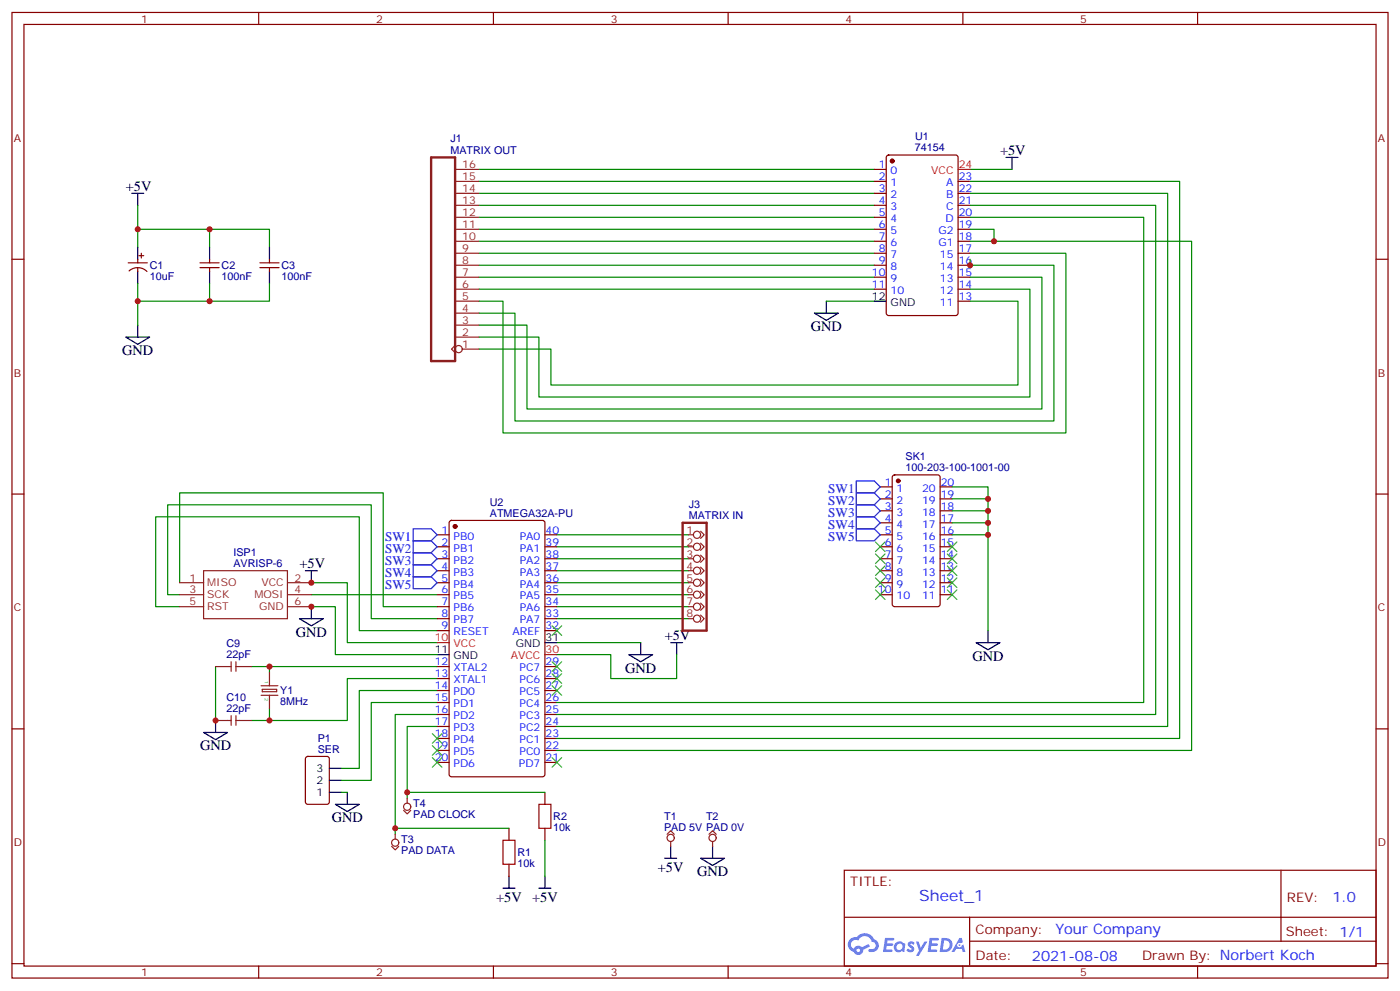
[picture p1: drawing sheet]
<svg xmlns="http://www.w3.org/2000/svg" width="412mm" height="292mm" viewBox="0 0 412 292" stroke-linecap="round" stroke-linejoin="round" font-family="sans-serif">
<g fill="none" stroke="#870000" stroke-width=".35">
<path d="M3.5 3.7h405.4v284.3h-405.4zM7.1 7.2h398.2v277.3h-398.2zM76.2 3.7v3.5M145.3 3.7v3.5M214.5 3.7v3.5M283.6 3.7v3.5M352.8 3.7v3.5M3.5 76.3h3.6M405.3 76.3h3.6M3.5 145.5h3.6M405.3 145.5h3.6M3.5 214.6h3.6"/>
<path d="M405.3 214.6h3.6M248.7 256.3h156.6v28.2h-156.6zM377.3 256.3v20.9M248.7 270.1h156.5M285.6 277.2h119.6M285.6 270.1v14.1M3.5 283.8h3.6M76.2 284.5v3.5M145.3 284.5v3.5M214.5 284.5v3.5M283.6 284.5v3.5M352.8 284.5v3.5"/>
<path d="M405.3 283.8h3.6"/>
</g>
<g fill="#5487ff">
<path d="M267.7 277.4a1.22 1.22 0 0 1 1.7 .3l-.4 .6a.47 .47 0 0 0-.3-.4 .47 .47 0 0 0-.5 .2l.1 .2a1.14 1.14 0 0 1 .8 1.7 1.14 1.14 0 0 1-1.9 0l-.2-.2 .5-.5 .7 .4a.29 .29 0 0 0 .3-.2 .29 .29 0 0 0-.2-.4 1.04 1.04 0 0 1-.6-1.7z"/>
<path d="M260.7 276.2h2.4l.3 .2-.2 .5h-1.8l-.1 .9h1.5l.3 .3-.3 .4h-1.6l-.2 1.1 1.7 .1 .2 .3-.2 .3h-2.6z"/>
<path d="M273.8 276.2h2.4l.3 .2-.1 .5h-1.8l-.2 .9h1.6l.3 .3-.4 .4h-1.6l-.1 1.1 1.7 .1 .2 .3-.2 .3h-2.6z"/>
<path d="M282.6 276.2h.7l.3 1.2-.6 .4a.69 .69 0 0 0-1 .2 .69 .69 0 0 0 .4 1 .69 .69 0 0 0 .9-.6l.5-.3 .6 2.2h-.8l-.2-.9h-1.8l-.5 .9h-.8z"/>
<path d="M269.8 277.3h.8l.6 1.8 1.1-1.8h.9l-2.6 4.2h-.8l.9-1.6z"/>
<path d="M277.4 276.2l-.6 4.1h1.3a2.11 2.11 0 0 0 2.5-2.1 2.11 2.11 0 0 0-2.5-2zM278.1 276.9a1.39 1.39 0 0 1 1.7 1.4 1.39 1.39 0 0 1-1.8 1.3h-.3z"/>
<path d="M263.7 277.8a1.54 1.54 0 0 0-.1 2.2 1.54 1.54 0 0 0 2.2 .1l.6 .2 .3-2.3-.2-.2h-.4a1.49 1.49 0 0 0-2.4 0zM264 278.8a.94 .94 0 0 1 1.8 0 .94 .94 0 0 1-1.8 0z"/>
<path d="M250.4 276.6a2.18 2.18 0 0 0 1.1 3.7 1.44 1.44 0 0 0 1.6 .9 1.44 1.44 0 0 0 1.2-1.5l2-1-.5-.7-1.9 .9a1.47 1.47 0 0 0-2.4 .5 1.39 1.39 0 0 1-.7-2 1.39 1.39 0 0 1 2-.4 2.12 2.12 0 0 1 2.2-1.3 2.12 2.12 0 0 1 1.9 1.7 1.14 1.14 0 0 1 1.1 1.4 1.14 1.14 0 0 1-1.7 .7 .43 .43 0 0 0-.5 .4 .43 .43 0 0 0 .4 .4 1.98 1.98 0 0 0 2.5-1.2 1.98 1.98 0 0 0-1.2-2.5 3.1 3.1 0 0 0-5.3-.7l-.9 .1zM252.3 279.9a.55 .55 0 0 1 1.1 0 .55 .55 0 0 1-1.1 0z"/>
<circle cx="282.6" cy="278.3" r=".26"/>
</g>
<g fill="none" stroke="#008700" stroke-width=".35">
<path d="M141.1 49.9h116.4M141.1 53.4h116.4M141.1 56.9h116.4M285.8 53.4h61.7v164.1h-183.5M285.8 56.9h58.2v157h-180M285.8 49.9h12.3M40.6 67.5h38.8v5.3M40.6 60.5v12.3M61.7 67.5v5.3M141.1 60.5h116.4M141.1 64h116.4M141.1 67.5h116.4"/>
<path d="M141.1 71h116.4M141.1 74.6h116.4M141.1 78.1h116.4M285.8 74.6h28.2v52.9h-165.8v-38.8h-7.1M285.8 76.3v1.8h24.6v45.9h-158.7v-31.8h-10.6M285.8 71h65.2v150h-187M285.8 67.5h7v3.5M285.8 60.5h54.6v149.9h-176.4M285.8 64h51.1v142.9h-172.9M40.6 83.4v12.3M61.7 83.4v5.3M79.4 83.4v5.3h-38.8"/>
<path d="M141.1 81.6h116.4M141.1 85.2h116.4M243.4 88.7h14.1M285.8 81.6h21.1v38.8h-151.7v-24.7h-14.1M285.8 85.2h17.6v31.7h-144.7v-17.6h-17.6M285.8 88.7h14.1v24.7h-137.6v-10.6h-21.2M164 157.5h38.8M280.5 143.4h10.5v42.3M280.5 157.5h10.5M280.5 146.9h10.5M280.5 150.4h10.5M280.5 154h10.5"/>
<path d="M52.9 171.6v-26.5h60v33.5h15.9M52.9 175.1h-3.5v-26.4h60v33.5h19.4M52.9 178.6h-7v-26.4h59.9v33.5h23M91.7 171.6h10.6v17.6h26.5M91.7 178.6h7.1v14.2h30M91.7 175.1h37.1M164 161h38.8M164 164.5h38.8M164 168.1h38.8M164 171.6h38.8M164 175.1h38.8M164 178.6h38.8"/>
<path d="M63.5 196.3v15.9M74.1 196.3h54.7M79.4 196.3v1.7M128.8 199.8h-26.5v12.4h-28.2M164 192.8h15.9v7h19.4v-7M164 182.2h38.8M164 189.2h24.7M79.4 208.6v3.6M128.8 203.3h-23v23h-5.3M128.8 206.9h-19.4v22.9h-8.9M128.8 210.4h-12.4v35.3M128.8 213.9h-8.9v21.2"/>
<path d="M100.5 233.3h1.8M119.9 233.3h40.6M116.4 243.9h33.5M160.5 247.4v10.6"/>
</g>
<g fill="none" stroke="#000" stroke-width=".35">
<path d="M38.8 56.9h3.5M40.6 56.9v3.6M296.3 46.4h3.6M298.1 46.4v3.5M40.6 72.8v3.5M40.6 79.9v3.5M61.7 72.8v3.5M61.7 79.9v3.5M79.4 72.8v3.5M79.4 79.9v3.5M37 99.3h7.1l-3.5 2.1zM40.6 95.7v3.6"/>
<path d="M239.9 92.2h7l-3.5 2.1zM243.4 88.7v3.5M257.5 88.7h3.6M90 168.1h3.5M91.7 168.1v3.5M91.7 178.6v3.6M88.2 182.2h7l-3.5 2.1zM128.8 192.8h3.5M160.5 189.2h3.5M185.2 192.8h7.1l-3.6 2.1zM188.7 189.2v3.6M197.6 189.2h3.5"/>
<path d="M199.3 189.2v3.6M287.5 189.2h7.1l-3.6 2.1zM291 185.7v3.5M60 215.7h7l-3.5 2.1zM63.5 212.2v3.5M97 233.3h3.5M97 229.8h3.5M97 226.3h3.5M98.8 236.9h7l-3.5 2.1zM102.3 233.3v3.6M149.9 258v3.5M160.5 258v3.5"/>
<path d="M195.8 252.7h3.5M197.6 249.2v3.5M206.4 252.7h7l-3.5 2.1zM209.9 249.2v3.5M148.2 261.5h3.5M158.7 261.5h3.6"/>
</g>
<g fill="none" stroke="#870000" stroke-width=".35">
<path d="M257.5 49.9h3.6M257.5 53.4h3.6M257.5 56.9h3.6M261.3 45.9l.5-.3h19.7l.7 .5v46.1l-.4 .7h-20l-.7-.4v-46.1zM282.2 53.4h3.6M282.2 56.9h3.6M37.7 77.4h5.7M38 79.8a3.8 3.8 0 0 1 5.3 .1M40.6 76.3v1.1M40.6 78.8v1.1M40.9 75.3h1.4M41.6 74.6v1.4"/>
<path d="M58.9 77.4h5.7M58.9 78.8h5.7M61.7 76.3v1.1M61.7 78.8v1.1M76.6 77.4h5.6M76.6 78.8h5.6M79.4 76.3v1.1M79.4 78.8v1.1M257.5 60.5h3.6M257.5 64h3.6M257.5 67.5h3.6M257.5 71h3.6"/>
<path d="M257.5 74.6h3.6M257.5 78.1h3.6M282.2 60.5h3.6M282.2 64h3.6M282.2 67.5h3.6M282.2 71h3.6M282.2 74.6h3.6M282.2 78.1h3.6M257.5 81.6h3.6M257.5 85.2h3.6M282.2 81.6h3.6M282.2 85.2h3.6"/>
<path d="M282.2 88.7h3.6M128.8 157.5h3.5M132.5 153.5l.5-.3h26.8l.7 .5v74.3l-.4 .7h-27.1l-.7-.4v-74.3zM160.5 157.5h3.5M259.3 157.5h3.5M259.3 143.4h3.5M259.3 146.9h3.5M259.3 150.4h3.5M259.3 154h3.5M263.1 140l.4-.2h12.7l.7 .5v37.6l-.4 .7h-13l-.6-.4-.1-37.7zM276.9 157.5h3.6M276.9 143.4h3.6"/>
<path d="M276.9 146.9h3.6M276.9 150.4h3.6M276.9 154h3.6M128.8 161h3.5M128.8 164.5h3.5M128.8 168.1h3.5M128.8 171.6h3.5M128.8 175.1h3.5M128.8 178.6h3.5M160.5 161h3.5M160.5 164.5h3.5M160.5 168.1h3.5"/>
<path d="M160.5 171.6h3.5M160.5 175.1h3.5M160.5 178.6h3.5M259.3 161h3.5M259.3 164.5h3.5M259.3 168.1h3.5M259.3 171.6h3.5M259.3 175.1h3.5M276.9 161h3.6M276.9 164.5h3.6M276.9 168.1h3.6M276.9 171.6h3.6"/>
<path d="M276.9 175.1h3.6M128.8 182.2h3.5M128.8 185.7h3.5M128.8 196.3h3.5M128.8 199.8h3.5M160.5 182.2h3.5M160.5 185.7h3.5M160.5 196.3h3.5M160.5 199.8h3.5M128.8 203.3h3.5M128.8 206.9h3.5M128.8 210.4h3.5"/>
<path d="M128.8 213.9h3.5M128.8 217.5h3.5M160.5 203.3h3.5M160.5 206.9h3.5M160.5 210.4h3.5M160.5 213.9h3.5M160.5 217.5h3.5M90.2 223l.5-.3h5.6l.7 .5v12.9l-.4 .7-5.9 .1-.7-.5v-13zM128.8 221h3.5M128.8 224.5h3.5M160.5 221h3.5M160.5 224.5h3.5"/>
<path d="M160.5 233.3v3.6M149.9 243.9v3.5M149.9 254.5v3.5M160.5 243.9v3.5"/>
</g>
<g fill="none" stroke="#8c2424" stroke-width=".35">
<path d="M134.1 56.9h7M134.1 53.4h7M134.1 49.9h7M134.1 78.1h7M134.1 74.6h7M134.1 71h7M134.1 67.5h7M134.1 64h7M134.1 60.5h7M134.1 99.3h7M134.1 95.7h7M134.1 92.2h7"/>
<path d="M134.1 88.7h7M134.1 85.2h7M134.1 81.6h7M134.1 101.7l-1.1 1.1 1.1 1.1M136.2 102.8h4.9M202.8 157.5h1.5M206.4 156.4l1 1.1-1 1M206.4 159.9l1 1.1-1 1.1M52.9 171.6h7.1M52.9 175.1h7.1M52.9 178.6h7.1M60 168.1h24.7v14.1h-24.7z"/>
<path d="M84.7 171.6h7M84.7 175.1h7M84.7 178.6h7M202.8 168.1h1.5M202.8 171.6h1.5M202.8 175.1h1.5M202.8 178.6h1.5M202.8 161h1.5M202.8 164.5h1.5M206.4 163.5l1 1-1 1.1M206.4 167l1 1.1-1 1M206.4 170.5l1 1.1-1 1"/>
<path d="M206.4 174.1l1 1-1 1.1M206.4 177.6l1 1-1 1.1M63.5 196.3h4.6M68.1 194.9v2.8M69.5 194.9v2.8M69.5 196.3h4.6M79.4 198v3.9M202.8 182.2h1.5M206.4 181.1l1 1.1-1 1M63.5 212.2h4.6M68.1 210.7v2.9M69.5 210.7v2.9"/>
<path d="M69.5 212.2h4.6M76.9 204.8h4.9M76.9 201.9h4.9M77.3 203h4.2v.7h-4.2zM79.4 204.8v3.8M118.9 238.6l1 1.1 1.1-1.1M119.9 235.1v1.4M115.4 249.2l1 1.1 1.1-1.1M116.4 245.7v1.4M196.5 245.7l1.1-1.1 1 1.1M197.6 247.8v1.4M208.8 245.7l1.1-1.1 1.1 1.1"/>
<path d="M209.9 247.8v1.4"/>
<circle cx="135.1" cy="102.8" r="1.06"/>
<circle cx="205.3" cy="157.5" r="1.06"/>
<circle cx="205.3" cy="175.1" r="1.06"/>
<circle cx="205.3" cy="164.5" r="1.06"/>
<circle cx="205.3" cy="168.1" r="1.06"/>
<circle cx="205.3" cy="171.6" r="1.06"/>
<circle cx="205.3" cy="178.6" r="1.06"/>
<circle cx="205.3" cy="161" r="1.06"/>
<circle cx="205.3" cy="182.2" r="1.06"/>
<circle cx="119.9" cy="237.6" r="1.06"/>
<circle cx="116.4" cy="248.1" r="1.06"/>
<circle cx="197.6" cy="246.7" r="1.06"/>
<circle cx="209.9" cy="246.7" r="1.06"/>
</g>
<g fill="#870000" stroke="#870000" stroke-width=".35">
<circle cx="262.8" cy="47.4" r=".53"/>
<circle cx="134.1" cy="155" r=".53"/>
<circle cx="264.6" cy="141.6" r=".53"/>
</g>
<path d="M282.2 49.9h3.6M128.8 189.2h3.5M160.5 192.8h3.5" fill="none" stroke="#f00" stroke-width=".35"/>
<g fill="none" stroke="#3c3" stroke-width=".35">
<path d="M257.9 159.6l2.8 2.8M260.7 159.6l-2.8 2.8M279 159.6l2.9 2.8M281.9 159.6l-2.9 2.8M257.9 163.1l2.8 2.8M257.9 166.7l2.8 2.8M257.9 170.2l2.8 2.8M257.9 173.7l2.8 2.8M260.7 163.1l-2.8 2.8M260.7 166.7l-2.8 2.8M260.7 170.2l-2.8 2.8M260.7 173.7l-2.8 2.8"/>
<path d="M279 163.1l2.9 2.8M279 166.7l2.9 2.8M279 170.2l2.9 2.8M279 173.7l2.9 2.8M281.9 163.1l-2.9 2.8M281.9 166.7l-2.9 2.8M281.9 170.2l-2.9 2.8M281.9 173.7l-2.9 2.8M162.6 198.4l2.9 2.8M162.6 194.9l2.9 2.8M162.6 184.3l2.9 2.8M165.5 184.3l-2.9 2.8"/>
<path d="M165.5 198.4l-2.9 2.8M165.5 194.9l-2.9 2.8M127.4 216l2.8 2.9M127.4 219.6l2.8 2.8M130.2 216l-2.8 2.9M130.2 219.6l-2.8 2.8M162.6 201.9l2.9 2.9M165.5 201.9l-2.9 2.9M127.4 223.1l2.8 2.8M130.2 223.1l-2.8 2.8M162.6 223.1l2.9 2.8M165.5 223.1l-2.9 2.8"/>
</g>
<path d="M127 46.4h7.1v59.9h-7.1zM201.1 154h7v31.7h-7z" fill="none" stroke="#8c2424" stroke-width=".71"/>
<path d="M121.7 155.7h5.3l1.8 1.8-1.8 1.7h-5.3zM121.7 159.2h5.3l1.8 1.8-1.8 1.8h-5.3zM252.2 141.6h5.3l1.8 1.8-1.8 1.7h-5.3zM252.2 145.1h5.3l1.8 1.8-1.8 1.8h-5.3zM252.2 148.7h5.3l1.8 1.7-1.8 1.8h-5.3zM252.2 152.2h5.3l1.8 1.8-1.8 1.7h-5.3zM252.2 155.7h5.3l1.8 1.8-1.8 1.7h-5.3zM121.7 162.8h5.3l1.8 1.7-1.8 1.8h-5.3zM121.7 166.3h5.3l1.8 1.8-1.8 1.7h-5.3zM121.7 169.8h5.3l1.8 1.8-1.8 1.8h-5.3z" fill="none" stroke="#00f" stroke-width=".35"/>
<path d="M158.7 236.9h3.6v7h-3.6zM148.2 247.4h3.5v7.1h-3.5z" fill="none" stroke="#a10000" stroke-width=".35"/>
<g fill="#c00">
<circle cx="79.4" cy="212.2" r=".88"/>
<circle cx="91.7" cy="171.6" r=".88"/>
<circle cx="79.4" cy="196.3" r=".88"/>
<circle cx="63.5" cy="212.2" r=".88"/>
<circle cx="40.6" cy="67.5" r=".88"/>
<circle cx="61.7" cy="67.5" r=".88"/>
<circle cx="40.6" cy="88.7" r=".88"/>
<circle cx="61.7" cy="88.7" r=".88"/>
<circle cx="91.7" cy="178.6" r=".88"/>
<circle cx="285.8" cy="78.1" r=".88"/>
<circle cx="291" cy="146.9" r=".88"/>
<circle cx="291" cy="150.4" r=".88"/>
<circle cx="291" cy="154" r=".88"/>
<circle cx="291" cy="157.5" r=".88"/>
<circle cx="292.8" cy="71" r=".88"/>
<circle cx="116.4" cy="243.9" r=".88"/>
<circle cx="119.9" cy="233.3" r=".88"/>
</g>
<text font-size="4.6" fill="#00f" x="270.8" y="265.3">Sheet_1</text>
<g font-size="4.2">
<text x="294.6" y="45.6">+5V</text>
<text x="37" y="56.2">+5V</text>
<text x="238.8" y="97.5">GND</text>
<text x="36" y="104.6">GND</text>
<text x="88.2" y="167.4">+5V</text>
<text x="87.1" y="187.5">GND</text>
<text x="195.8" y="188.5">+5V</text>
<text x="286.5" y="194.5">GND</text>
<text x="184.1" y="198">GND</text>
<text x="58.9" y="221">GND</text>
<text x="97.7" y="242.1">GND</text>
<text x="193.8" y="256.8">+5V</text>
<text x="205.3" y="258">GND</text>
<text x="146.1" y="265.6">+5V</text>
<text x="156.7" y="265.6">+5V</text>
</g>
<g font-size="4.2" fill="#00f">
<text x="392.5" y="265.5">1.0</text>
<text x="310.9" y="275.1">Your Company</text>
<text x="304" y="282.9">2021-08-08</text>
</g>
<g font-size="3.9" fill="#00f">
<text x="244" y="145.1">SW1</text>
<text x="244" y="148.7">SW2</text>
<text x="244" y="152.2">SW3</text>
<text x="244" y="155.7">SW4</text>
<text x="113.5" y="159.2">SW1</text>
<text x="244" y="159.2">SW5</text>
<text x="113.5" y="162.8">SW2</text>
<text x="113.5" y="166.3">SW3</text>
<text x="113.5" y="169.8">SW4</text>
<text x="113.5" y="173.4">SW5</text>
</g>
<g font-size="3.9" fill="#800">
<text x="250.5" y="260.8">TITLE:</text>
<text x="379.1" y="265.5">REV:</text>
<text x="287.4" y="275">Company:</text>
<text x="378.7" y="275.7">Sheet: 1/1</text>
<text x="287.4" y="282.7">Date:</text>
<text x="336.4" y="282.8">Drawn By: Norbert Koch</text>
</g>
<g font-size="3.2" fill="#800">
<text x="41.6" y="6.7">1</text>
<text x="110.8" y="6.7">2</text>
<text x="179.9" y="6.7">3</text>
<text x="249.1" y="6.7">4</text>
<text x="318.2" y="6.7">5</text>
<text x="4.1" y="41.8">A</text>
<text x="405.9" y="41.8">A</text>
<text x="4.1" y="110.9">B</text>
<text x="405.9" y="110.9">B</text>
<text x="4.1" y="180.1">C</text>
<text x="405.9" y="180.1">C</text>
<text x="4.1" y="249.2">D</text>
<text x="405.9" y="249.2">D</text>
<text x="41.6" y="287.5">1</text>
<text x="110.8" y="287.5">2</text>
<text x="179.9" y="287.5">3</text>
<text x="249.1" y="287.5">4</text>
<text x="318.2" y="287.5">5</text>
</g>
<g font-size="3.2" fill="#000080">
<text x="132.7" y="41.9">J1</text>
<text x="269.5" y="41.2">U1</text>
<text x="132.7" y="45.3">MATRIX OUT</text>
<text x="269.5" y="44.6">74154</text>
<text x="44.1" y="82.5">10uF</text>
<text x="44.1" y="79.2">C1</text>
<text x="65.3" y="82.5">100nF</text>
<text x="65.3" y="79.3">C2</text>
<text x="82.9" y="82.5">100nF</text>
<text x="82.9" y="79.3">C3</text>
<text x="266.8" y="135.5">SK1</text>
<text x="266.8" y="138.8">100-203-100-1001-00</text>
<text x="144.3" y="149">U2</text>
<text x="202.9" y="149.5">J3</text>
<text x="144.3" y="152.2">ATMEGA32A-PU</text>
<text x="202.9" y="152.9">MATRIX IN</text>
<text x="68.7" y="166.9">AVRISP-6</text>
<text x="68.7" y="163.7">ISP1</text>
<text x="66.7" y="190.6">C9</text>
<text x="66.7" y="193.8">22pF</text>
<text x="66.7" y="209.7">22pF</text>
<text x="66.7" y="206.5">C10</text>
<text x="82.5" y="207.7">8MHz</text>
<text x="82.5" y="204.5">Y1</text>
<text x="93.6" y="221.7">SER</text>
<text x="93.6" y="218.5">P1</text>
<text x="121.7" y="237.7">T4</text>
<text x="121.7" y="241">PAD CLOCK</text>
<text x="163" y="244.7">10k</text>
<text x="163" y="241.5">R2</text>
<text x="195.6" y="244.6">PAD 5V PAD 0V</text>
<text x="195.6" y="241.4">T1</text>
<text x="208" y="241.4">T2</text>
<text x="118.2" y="251.6">PAD DATA</text>
<text x="118.2" y="248.3">T3</text>
<text x="152.4" y="255.3">10k</text>
<text x="152.4" y="252.1">R1</text>
</g>
<g font-size="3.2" fill="#8d2323">
<text x="136.2" y="53.1">15</text>
<text x="136.2" y="49.5">16</text>
<text x="136.2" y="56.6">14</text>
<text x="136.2" y="63.6">12</text>
<text x="136.2" y="60.1">13</text>
<text x="136.2" y="70.7">10</text>
<text x="136.2" y="67.2">11</text>
<text x="136.2" y="77.8">8</text>
<text x="136.2" y="74.2">9</text>
<text x="136.2" y="81.3">7</text>
<text x="136.2" y="88.3">5</text>
<text x="136.2" y="84.8">6</text>
<text x="136.2" y="95.4">3</text>
<text x="136.2" y="91.9">4</text>
<text x="136.2" y="98.9">2</text>
<text x="136.2" y="102.4">1</text>
<text x="202.2" y="157.1">1</text>
<text x="202.2" y="160.7">2</text>
<text x="202.2" y="164.2">3</text>
<text x="202.2" y="167.7">4</text>
<text x="55.8" y="171.2">1</text>
<text x="61" y="172.6">MISO</text>
<text x="77" y="172.6">VCC</text>
<text x="86.8" y="171.2">2</text>
<text x="202.2" y="171.2">5</text>
<text x="55.8" y="174.8">3</text>
<text x="55.8" y="178.3">5</text>
<text x="61" y="176.2">SCK</text>
<text x="61" y="179.7">RST</text>
<text x="74.9" y="176.2">MOSI</text>
<text x="76.3" y="179.7">GND</text>
<text x="86.8" y="178.3">6</text>
<text x="86.8" y="174.8">4</text>
<text x="202.2" y="174.8">6</text>
<text x="202.2" y="178.3">7</text>
<text x="202.2" y="181.8">8</text>
</g>
<g font-size="3.2" fill="#00f">
<text x="258.9" y="49.5">1</text>
<text x="258.9" y="53.1">2</text>
<text x="262.4" y="51.3">0</text>
<text x="282.4" y="53.1">23</text>
<text x="258.9" y="56.6">3</text>
<text x="262.4" y="54.8">1</text>
<text x="262.4" y="58.3">2</text>
<text x="278.7" y="58.3">B</text>
<text x="278.7" y="54.8">A</text>
<text x="282.4" y="56.6">22</text>
<text x="258.9" y="60.1">4</text>
<text x="258.9" y="63.6">5</text>
<text x="262.4" y="61.9">3</text>
<text x="262.4" y="65.4">4</text>
<text x="278.5" y="65.4">D</text>
<text x="278.7" y="61.9">C</text>
<text x="282.4" y="63.6">20</text>
<text x="282.4" y="60.1">21</text>
<text x="258.9" y="67.2">6</text>
<text x="258.9" y="70.7">7</text>
<text x="262.4" y="68.9">5</text>
<text x="276.4" y="68.9">G2</text>
<text x="282.4" y="70.7">18</text>
<text x="282.4" y="67.2">19</text>
<text x="258.9" y="74.2">8</text>
<text x="258.9" y="77.8">9</text>
<text x="262.4" y="72.5">6</text>
<text x="262.4" y="76">7</text>
<text x="276.4" y="72.5">G1</text>
<text x="276.9" y="76">15</text>
<text x="282.4" y="77.8">16</text>
<text x="282.4" y="74.2">17</text>
<text x="256.8" y="81.3">10</text>
<text x="262.4" y="79.5">8</text>
<text x="262.4" y="83">9</text>
<text x="276.9" y="83">13</text>
<text x="276.9" y="79.5">14</text>
<text x="282.4" y="81.3">15</text>
<text x="256.8" y="84.8">11</text>
<text x="262.4" y="86.6">10</text>
<text x="276.9" y="86.6">12</text>
<text x="282.4" y="88.3">13</text>
<text x="282.4" y="84.8">14</text>
<text x="276.9" y="90.1">11</text>
<text x="260.6" y="143">1</text>
<text x="277.1" y="143">20</text>
<text x="260.6" y="146.5">2</text>
<text x="264.1" y="144.8">1</text>
<text x="264.1" y="148.3">2</text>
<text x="271.6" y="148.3">19</text>
<text x="271.6" y="144.8">20</text>
<text x="277.1" y="146.5">19</text>
<text x="260.6" y="150.1">3</text>
<text x="260.6" y="153.6">4</text>
<text x="264.1" y="151.8">3</text>
<text x="264.1" y="155.4">4</text>
<text x="271.6" y="155.4">17</text>
<text x="271.6" y="151.8">18</text>
<text x="277.1" y="153.6">17</text>
<text x="277.1" y="150.1">18</text>
<text x="130.1" y="157.1">1</text>
<text x="130.1" y="160.7">2</text>
<text x="133.6" y="158.9">PB0</text>
<text x="153.1" y="158.9">PA0</text>
<text x="160.7" y="160.7">39</text>
<text x="160.7" y="157.1">40</text>
<text x="260.6" y="157.1">5</text>
<text x="260.6" y="160.7">6</text>
<text x="264.1" y="158.9">5</text>
<text x="271.6" y="158.9">16</text>
<text x="277.1" y="160.7">15</text>
<text x="277.1" y="157.1">16</text>
<text x="130.1" y="164.2">3</text>
<text x="130.1" y="167.7">4</text>
<text x="133.6" y="162.4">PB1</text>
<text x="133.6" y="165.9">PB2</text>
<text x="153.1" y="165.9">PA2</text>
<text x="153.1" y="162.4">PA1</text>
<text x="160.7" y="167.7">37</text>
<text x="160.7" y="164.2">38</text>
<text x="260.6" y="164.2">7</text>
<text x="260.6" y="167.7">8</text>
<text x="264.1" y="162.4">6</text>
<text x="264.1" y="165.9">7</text>
<text x="271.6" y="165.9">14</text>
<text x="271.6" y="162.4">15</text>
<text x="277.1" y="167.7">13</text>
<text x="277.1" y="164.2">14</text>
<text x="130.1" y="171.2">5</text>
<text x="133.6" y="169.5">PB3</text>
<text x="133.6" y="173">PB4</text>
<text x="153.1" y="173">PA4</text>
<text x="153.1" y="169.5">PA3</text>
<text x="160.7" y="171.2">36</text>
<text x="260.6" y="171.2">9</text>
<text x="264.1" y="169.5">8</text>
<text x="264.1" y="173">9</text>
<text x="271.6" y="173">12</text>
<text x="271.6" y="169.5">13</text>
<text x="277.1" y="171.2">12</text>
<text x="130.1" y="174.8">6</text>
<text x="130.1" y="178.3">7</text>
<text x="133.6" y="176.5">PB5</text>
<text x="153.1" y="176.5">PA5</text>
<text x="160.7" y="178.3">34</text>
<text x="160.7" y="174.8">35</text>
<text x="258.6" y="174.8">10</text>
<text x="264.1" y="176.5">10</text>
<text x="271.6" y="176.5">11</text>
<text x="277.1" y="174.8">11</text>
<text x="130.1" y="181.8">8</text>
<text x="130.1" y="185.3">9</text>
<text x="133.6" y="180.1">PB6</text>
<text x="133.6" y="183.6">PB7</text>
<text x="153.1" y="183.6">PA7</text>
<text x="153.1" y="180.1">PA6</text>
<text x="160.7" y="185.3">32</text>
<text x="160.7" y="181.8">33</text>
<text x="133.6" y="187.1">RESET</text>
<text x="151" y="187.1">AREF</text>
<text x="128.1" y="195.9">12</text>
<text x="133.6" y="197.7">XTAL2</text>
<text x="153.1" y="197.7">PC7</text>
<text x="160.7" y="195.9">29</text>
<text x="128.1" y="199.5">13</text>
<text x="128.1" y="203">14</text>
<text x="133.6" y="201.2">XTAL1</text>
<text x="153.1" y="201.2">PC6</text>
<text x="160.7" y="203">27</text>
<text x="160.7" y="199.5">28</text>
<text x="128.1" y="206.5">15</text>
<text x="133.6" y="204.8">PD0</text>
<text x="133.6" y="208.3">PD1</text>
<text x="153.1" y="208.3">PC4</text>
<text x="153.1" y="204.8">PC5</text>
<text x="160.7" y="206.5">26</text>
<text x="128.1" y="210">16</text>
<text x="128.1" y="213.6">17</text>
<text x="133.6" y="211.8">PD2</text>
<text x="133.6" y="215.3">PD3</text>
<text x="153.1" y="215.3">PC2</text>
<text x="153.1" y="211.8">PC3</text>
<text x="160.7" y="213.6">24</text>
<text x="160.7" y="210">25</text>
<text x="128.1" y="217.1">18</text>
<text x="128.1" y="220.6">19</text>
<text x="133.6" y="218.9">PD4</text>
<text x="153.1" y="218.9">PC1</text>
<text x="160.7" y="220.6">22</text>
<text x="160.7" y="217.1">23</text>
<text x="128.1" y="224.2">20</text>
<text x="133.6" y="222.4">PD5</text>
<text x="133.6" y="225.9">PD6</text>
<text x="152.8" y="225.9">PD7</text>
<text x="153.1" y="222.4">PC0</text>
<text x="160.7" y="224.2">21</text>
</g>
<g font-size="3.2" fill="#f00">
<text x="274.3" y="51.3">VCC</text>
<text x="282.4" y="49.5">24</text>
<text x="128.1" y="188.9">10</text>
<text x="133.6" y="190.6">VCC</text>
<text x="150.4" y="194.2">AVCC</text>
<text x="160.7" y="192.4">30</text>
</g>
<g font-size="3.2">
<text x="256.8" y="88.3">12</text>
<text x="262.4" y="90.1">GND</text>
<text x="151.9" y="190.6">GND</text>
<text x="160.7" y="188.9">31</text>
<text x="128.1" y="192.4">11</text>
<text x="133.6" y="194.2">GND</text>
<text x="93.2" y="227.3">3</text>
<text x="93.2" y="230.9">2</text>
<text x="93.2" y="234.4">1</text>
</g>
<g font-size="1.4" fill="#238d23">
<text x="78" y="200.5" transform="rotate(90 78 200.5)">1</text>
<text x="78" y="205.5" transform="rotate(90 78 205.5)">2</text>
</g>
</svg>
